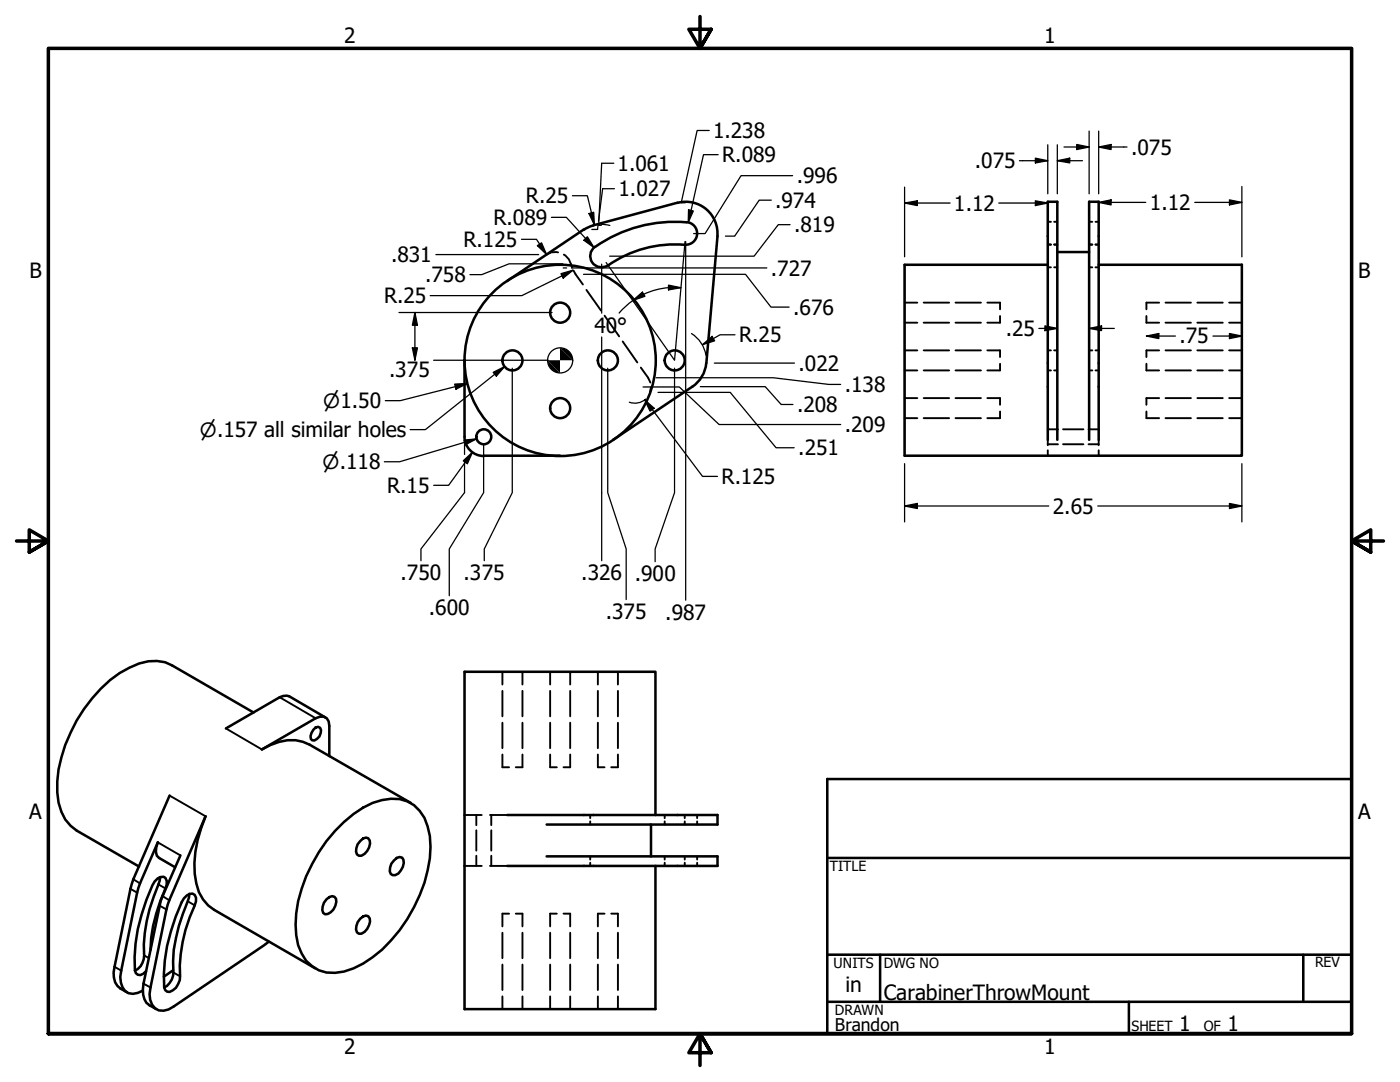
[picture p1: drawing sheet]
<svg xmlns="http://www.w3.org/2000/svg" width="279mm" height="216mm" viewBox="0 0 279 216" stroke-linecap="round" stroke-linejoin="round" font-family="sans-serif">
<!-- layer: Hidden (ANSI) -->
<g fill="none" stroke="#000" stroke-width=".38">
<path d="M111.4 50.4h-1.4l-.9 .4M112.5 50.8a3.5 3.5 0 0 1 1.7 2.6M114.5 54l1.8 2.8M117 57.8l3 4.2M209.1 44.3h.6M209.1 53.3h.6M209.1 48.8h.6M210.4 44.3h.6M210.4 53.3h.6M210.4 48.8h.6M217.4 44.3h.6M217.4 53.3h.6"/>
<path d="M217.4 48.8h.6M218.6 44.3h.7M218.6 53.3h.7M218.6 48.8h.7M120.6 63l3 4.1M124.3 68.1l2.9 4.2M127.9 73.3l1.4 2.1 .5 .9M129.9 77.3l-.2 1M180.5 69.9h2.6M180.5 73.9h2.6M180.5 79.4h2.6M180.5 64.4h2.6"/>
<path d="M180.5 60.4h2.6M184.3 69.9h5.1M184.3 73.9h5.1M184.3 79.4h5.1M184.3 64.4h5.1M184.3 60.4h5.1M190.7 69.9h5.1M190.7 73.9h5.1M190.7 79.4h5.1M190.7 64.4h5.1M190.7 60.4h5.1M197 69.9h2.6v1.3"/>
<path d="M197 60.4h2.6v1.3M197 79.4h2.6v1.4M199.6 72.6v1.3h-2.6M199.6 63.1v1.3h-2.6M209.1 69.9h.6M209.1 73.9h.6M210.4 69.9h.6M210.4 73.9h.6M217.4 69.9h.6M217.4 73.9h.6M218.6 69.9h.7M218.6 73.9h.7"/>
<path d="M228.8 72.6v1.3h2.5M228.8 63.1v1.3h2.5M231.3 69.9h-2.5v1.3M231.3 79.4h-2.5v1.4M231.3 60.4h-2.5v1.3M232.6 69.9h5.1M232.6 73.9h5.1M232.6 79.4h5.1M232.6 64.4h5.1M232.6 60.4h5.1M239 69.9h5M239 73.9h5"/>
<path d="M239 79.4h5M239 64.4h5M239 60.4h5M245.3 69.9h2.5M245.3 73.9h2.5M245.3 79.4h2.5M245.3 64.4h2.5M245.3 60.4h2.5M180.5 83.4h2.6M184.3 83.4h5.1M190.7 83.4h5.1M199.6 82.1v1.3h-2.6"/>
<path d="M209.1 87.8v1M209.1 89.9v1M209.1 85.7h2M209.1 88.6h2M212.2 85.7h4M212.2 88.6h4M217.2 85.7h2.1M217.2 88.6h2.1M219.3 87.8v1M219.3 89.9v1M228.8 82.1v1.3h2.5M232.6 83.4h5.1"/>
<path d="M239 83.4h5M245.3 83.4h2.5M100.3 134v2.6M100.3 137.9v5M104.3 134v2.6M104.3 137.9v5M109.8 134v2.6M109.8 137.9v5M113.8 134v2.6M113.8 137.9v5M119.3 134v2.6M119.3 137.9v5"/>
<path d="M123.3 134v2.6M123.3 137.9v5M100.3 144.2v5.1M100.3 150.6v2.5h1.3M104.3 144.2v5.1M104.3 150.6v2.5h-1.4M109.8 144.2v5.1M109.8 150.6v2.5h1.3M113.8 144.2v5.1M113.8 150.6v2.5h-1.3M119.3 144.2v5.1M119.3 150.6v2.5h1.3"/>
<path d="M123.3 144.2v5.1M123.3 150.6v2.5h-1.3M92.7 162.6h3.4M92.7 172.8h3.4M95.1 162.6v2.1M95.1 165.7v4M95.1 170.8v2M97.8 162.6h3.4M97.8 172.8h3.4M98 162.6v2.1M98 165.7v4M98 170.8v2"/>
<path d="M117.8 162.6v.7M117.8 163.9v.6M117.8 170.9v.6M117.8 172.1v.7M132.7 162.6v.7M132.7 163.9v.6M132.7 170.9v.6M132.7 172.1v.7M136.7 162.6v.7M136.7 163.9v.6M136.7 170.9v.6M136.7 172.1v.7"/>
<path d="M139.1 162.6v.7M139.1 163.9v.6M139.1 170.9v.6M139.1 172.1v.7M100.3 186.1v5.1M100.3 192.5v5M100.3 198.8v2.6M101.6 182.3h-1.3v2.5M102.9 182.3h1.4v2.5M104.3 186.1v5.1M104.3 192.5v5M104.3 198.8v2.6"/>
<path d="M109.8 186.1v5.1M109.8 192.5v5M109.8 198.8v2.6M111.1 182.3h-1.3v2.5M112.5 182.3h1.3v2.5M113.8 186.1v5.1M113.8 192.5v5M113.8 198.8v2.6M119.3 186.1v5.1M119.3 192.5v5M119.3 198.8v2.6M120.6 182.3h-1.3v2.5"/>
<path d="M122 182.3h1.3v2.5M123.3 186.1v5.1M123.3 192.5v5M123.3 198.8v2.6"/>
</g>
<!-- layer: Visible (ANSI) -->
<g fill="none" stroke="#000" stroke-width=".51">
<path d="M116.5 45.8l-15.3 10.3M118.4 45l-1.9 .8M118.8 49.2a2.25 2.25 0 0 0-.6 3.2 2.25 2.25 0 0 0 3.1 .5M118.8 49.3a27.4 27.4 0 0 1 18.9-4.8 2.25 2.25 0 0 1 1.4 2.6 2.25 2.25 0 0 1-2.4 1.7 23.5 23.5 0 0 0-15.3 4.2M135.2 40.4l-16.8 4.6M135.2 40.5a6.3 6.3 0 0 1 8 6.6M143.2 47.1l-2.3 25.4a6.3 6.3 0 0 1-2.7 4.7M209.1 52.8h-28.6v38.1h67.3v-38.1h-28.5M211 50.3h6.4M92.7 71.9v15.2M138.2 77.2l-15.8 10.6M92.7 87.2a3.8 3.8 0 0 0 3.9 3.8"/>
<path d="M96.5 90.9h15.3M209.1 87.8v-47.5h1.9v47.5M217.4 87.8v-47.5h1.9v47.5M33.8 158.8l-7.5 17.6-3.4 16.5a3.8 3.8 0 0 0 2.4 5.1M50.6 142.2l-16.2-9.4a8.5 8.5 0 0 0-8.6 .4 26.6 26.6 0 0 0-11.7 13 22.8 22.8 0 0 0-2.4 13.9 8.1 8.1 0 0 0 3.6 5.6l12.4 7.2M63 145.2l.5-.2 .4 .2a1.91 1.91 0 0 1-1.2 2.6l-.4-.1a1.49 1.49 0 0 1 .2-2.1zM64.9 143.1l-7.2-4.2-.5-.1-.7 .1-.7 .2-10.7 6.3M65.7 150.9v-6.1l-.1-.8a1.65 1.65 0 0 0-2.6-.7l-10.7 6.2a10.4 10.4 0 0 1 8.2-1.5l1.3 .6 20.2 11.6M31.6 175.2l.3 .1M31.9 175v.7a34.4 34.4 0 0 0-3.2 15.6 3.1 3.1 0 0 1-1.8 2.4M34.9 173l-3.2-1.8a2.48 2.48 0 0 1-.2-3.1l-3.9 9.1-3.4 16.5a4.4 4.4 0 0 0 .8 4 2.91 2.91 0 0 0 3.5 0M36 170.7l-3.9 9.1-3.5 16.5a4.8 4.8 0 0 0 .6 3.8l2 1.3"/>
<path d="M37.3 178.7l.5-.3 .6-.1a1.57 1.57 0 0 1 .5 2.4 31.5 31.5 0 0 0-3 14.9 3.1 3.1 0 0 1-2.1 2.3h-.5l-.3-.4-.2-.5a34 34 0 0 1 3.9-17.7zM37.8 178.4l-.1 .7a34.4 34.4 0 0 0-3.2 15.6 3.5 3.5 0 0 1-1.7 2.3M65.2 179.5l.5-.5 .6-.2 .4 .1a1.94 1.94 0 0 1-.2 2.6l-.5 .6-.6 .3h-.5l-.4-.2a2.56 2.56 0 0 1 .7-2.7zM66.9 165.8a22.2 22.2 0 0 1 7.5-5.6 8.8 8.8 0 0 1 8.2 .5 8.9 8.9 0 0 1 3.2 6.1 26.4 26.4 0 0 1-4.5 16.6 24.5 24.5 0 0 1-10.8 9.8 9.1 9.1 0 0 1-6.9 .4 7.4 7.4 0 0 1-4.1-5 21.9 21.9 0 0 1 1.6-13.7 32.5 32.5 0 0 1 5.8-9.1zM71.9 167.8l.6-.5 .5-.2 .5 .2a1.95 1.95 0 0 1-.2 2.5l-.5 .6-.7 .4h-.5l-.4-.3a2.43 2.43 0 0 1 .7-2.7zM78.6 171.7l.6-.5 .6-.2 .5 .1a2.59 2.59 0 0 1-1.4 3.5h-.5l-.4-.2a2.43 2.43 0 0 1 .6-2.7zM101.2 162.6h42v1.9h-34.1M109.1 170.9h34.1v1.9h-42M129.9 164.5v6.4M130.8 162.6v-28.6h-38.1v67.4h38.1v-28.6M30 189.5a29.8 29.8 0 0 1 3-12.2 1.63 1.63 0 0 0-.4-2.4 2.44 2.44 0 0 0-2.2 1.8 34.7 34.7 0 0 0-3.5 16.9l.2 .6 .4 .3 .5 .1 .6-.3 .5-.5M34.5 193.6l-1.8 1.3"/>
<path d="M53.7 187.9l-19 12.9a3 3 0 0 1-3.8 .4 4 4 0 0 1-.9-4.2l3.5-16.5 7.5-17.6a22.3 22.3 0 0 0-1.8 13.4 7.8 7.8 0 0 0 3.5 5.2l20.2 11.7M71.9 183.3l.6-.4 .5-.2 .5 .1a1.95 1.95 0 0 1-.2 2.6l-.5 .5-.7 .4h-.5l-.4-.2a2.56 2.56 0 0 1 .7-2.8z"/>
<circle cx="102.3" cy="71.9" r="2"/>
<circle cx="111.8" cy="62.4" r="2"/>
<circle cx="111.8" cy="71.9" r="19.1"/>
<circle cx="121.3" cy="71.9" r="2"/>
<circle cx="134.7" cy="71.9" r="2"/>
<circle cx="96.6" cy="87.2" r="1.49"/>
<circle cx="111.8" cy="81.4" r="2"/>
</g>
<!-- layer: Visible Narrow (ANSI) -->
<g fill="none" stroke="#000" stroke-width=".38">
<path d="M55.8 139.1l7.2 4.2M33.8 158.8l7.2 4.1M45.1 145.4l7.2 4.1M26 177.4l1.4 .7M26.6 175.5l1.3 .8M31.5 168.1l4.5 2.6M31.6 176.5l1.4 .8M32.4 178.8l1.4 .8M37.5 179.8l1.4 .9M22.9 192.9l1.3 .8M28.6 196.3l1.4 .7M28.8 190.6l.9 .6"/>
<path d="M31.9 180.7l1.3 .8M34.6 194.1l1.3 .7"/>
</g>
<!-- layer: Border (ANSI) -->
<path d="M139.7 3.3v6.4l-2.2-3.9h4.4l-2.2 3.9 2.2-3.9M3.3 107.9h6.4l-3.9-2.2v4.5l3.9-2.3-3.9 2.3M276.1 107.9h-6.4l3.9-2.2v4.5l-3.9-2.3 3.9 2.3M9.7 206.2v-196.5h260v196.5h-260h260M141.9 210.1l-2.2-3.9 2.2 3.9h-4.4l2.2-3.9v6.4" fill="none" stroke="#000" stroke-width=".7"/>
<!-- layer: Title (ANSI) -->
<path d="M165.1 155.4h104.6v50.8h-104.6zM165.1 171.2h104.6M165.1 190.5h104.6M165.1 199.9h104.6M175.6 190.5v9.4M225.3 199.9v6.3M260.1 190.5v9.4" fill="none" stroke="#000" stroke-width=".51"/>
<!-- layer: Dimension (ANSI) -->
<g fill="none" stroke="#000" stroke-width=".25">
<path d="M114.2 39.1h3l1.4 5.8M122.5 32.6h-2.4l-.6 11.8M122.6 37.7h-2.3l-.9 6.4M141.5 26h-2.4l-3.1 14.4h.8M143.3 30.9h-2.9l-3 13.5M153.9 39.9h-2.4l-4.9 7.2h-1.8M158.2 35.1h-10.3l-7.2 11.5h-2.3M180.5 37.3v13.9M203.5 32.1h5.6M206.6 31.6l2.5 .5-2.5 .4zM209.1 28.9v9.8M211 32.1l2.5-.5v.9z"/>
<path d="M211 32.1h5M211 28.9v9.8M212.3 29.3h5.1M214.9 28.8l2.5 .5-2.5 .5zM217.4 26.2v12.5M219.3 29.3l2.4-.5v1zM219.3 29.3h5.6M219.3 26.2v12.5M245.4 39.9l2.4 .5-2.4 .5zM247.8 37.2v14M87 50.8h20.5M104.1 47.8h3l2 3"/>
<path d="M107.3 49l.8-.5 1 2.3zM110 43.4h3l5.6 6M112 54.6l2.4-.7-2 1.6zM112.3 52.6h-10.7l-5.5 2.2h-2.3M112.4 53.5h.7M114 53.5h39M114.4 53.9l-10.3 5.1h-18.2M116.5 54.7h32.3l5.1 6.6h3.6M116.5 47.9l.7-.7 1.4 2.2zM117.5 42.6l1-.2 .1 2.5zM119.4 44.6l-.1 1.2h-1.2M119.5 44.6v.4h.5"/>
<path d="M120 44.8l1.7 .2M120.1 52.7v9.8M126.3 60l-1.5 1.1-1.3 1.4M126.3 59.9l1.9-1.6 .5 .8zM128.5 58.7l-2.2 1.2M133.4 56.9l2.5 .5-2.5 .4zM133.4 57.3l2.5 .1M133.4 57.4l-2.2 .3-2.7 1M136.7 48.2l-2.1 23.7-13.6-19.5M136.8 48.2v71.6M137.4 41.8l1 .3-1 2.3zM157.7 44.8h-2.4l-4.8 6.3h-28.8"/>
<path d="M180.5 40.5l2.6-.4v.9zM180.5 40.5h9.1M199.3 40.5h9.8M206.6 40.1l2.5 .4-2.5 .5zM211 48.7v20M217.4 48.7v20M219.3 40.4l2.4-.5v1zM219.3 40.4h9.4M238.4 40.4h9.4M79.6 62.4h30.6M82.3 69.4h1l-.5 2.5zM82.8 62.4l.5 2.5h-1z"/>
<path d="M82.8 62.4v9.5M86.6 71.9h22.8M90.7 76.6l2.6-.1-2.3 1.2zM93.3 76.5l-13.4 3.4h-3M98.4 74.3l2.3-1.1-1.6 1.9zM100.7 73.2l-15.8 12.5h-3M102.2 73.5v24.8l-5.6 11.2v2.4M120.1 67.2v44.7M121.3 73.5v24.8l3.7 11.2v10.1M128.3 77.2h7.3l7.9 7.5h24.3M128.7 79.8l1.9 1.7-.9 .5zM128.7 79.8l11.5 15.3h3"/>
<path d="M128.9 79.6a3.2 3.2 0 0 1-3.3 .7M130.9 75.4h23.4l11.1 1.3h2.4M131.3 78.3h14.4l9.2 11h3.6M134.6 73.5v24.8l-3.9 11.2v2.6M138 66.6a6.3 6.3 0 0 1 2.9 4.3M139.8 77.2h12.9l3.2 3.5h2.3M140.2 68.8l1.9-1.7 .5 .9zM142.6 72.5h16M146.7 66.8h-3l-3.5 2M207.3 65.5h3.7M208.5 65l2.5 .5-2.5 .5zM217.4 65.5l2.4-.5v1z"/>
<path d="M217.4 65.5h5M228.8 67.1l2.5-.6v1.1zM228.8 67.1h5.8M242.1 67.1h5.7M245.4 66.5l2.4 .6-2.4 .5zM92.5 91.9l1.8-1.7-1 2.3zM92.6 87.8l2.5-.2-2.3 1.2zM92.7 92.1v6.2l-8.7 11.2v2.4M92.7 88.7v2M94.3 90.2l-4.8 6.6h-2.9M95.1 87.6l-15.3 4.5h-3.1M96.5 88.7v9.6l-6.8 11.2v9.4"/>
<path d="M180.5 92.5v11.6M247.8 92.5v11.6M180.5 101l2.6-.5v1zM180.5 101h28.8M219.1 101h28.7M245.4 100.5l2.4 .5-2.4 .5z"/>
<circle cx="111.8" cy="71.9" r="2.51"/>
</g>
<g fill="#000">
<path d="M206.6 31.6l2.5 .5-2.5 .4zM211 32.1l2.5-.5v.9zM214.9 28.8l2.5 .5-2.5 .5zM219.3 29.3l2.4-.5v1zM219.3 40.4l2.4-.5v1zM107.3 49l.8-.5 1 2.3zM112 54.6l2.4-.7-2 1.6zM116.5 47.9l.7-.7 1.4 2.2zM117.5 42.6l1-.2 .1 2.5zM126.3 59.9l1.9-1.6 .5 .8zM133.4 56.9l2.5 .5-2.5 .4zM137.4 41.8l1 .3-1 2.3z"/>
<path d="M180.5 40.5l2.6-.4v.9zM206.6 40.1l2.5 .4-2.5 .5zM245.4 39.9l2.4 .5-2.4 .5zM82.3 69.4h1l-.5 2.5zM82.8 62.4l.5 2.5h-1zM90.7 76.6l2.6-.1-2.3 1.2zM98.4 74.3l2.3-1.1-1.6 1.9zM140.2 68.8l1.9-1.7 .5 .9zM208.5 65l2.5 .5-2.5 .5zM217.4 65.5l2.4-.5v1zM228.8 67.1l2.5-.6v1.1zM245.4 66.5l2.4 .6-2.4 .5z"/>
<path d="M92.6 87.8l2.5-.2-2.3 1.2zM92.5 91.9l1.8-1.7-1 2.3zM128.7 79.8l1.9 1.7-.9 .5zM180.5 101l2.6-.5v1zM245.4 100.5l2.4 .5-2.4 .5z"/>
<path d="M109.3 71.9l2.5 2.5a2.49 2.49 0 0 1-2.5-2.5z" fill-rule="evenodd"/>
<path d="M111.8 69.4l2.5 2.5h-5l2.5 2.5z" fill-rule="evenodd"/>
<path d="M111.8 69.4a2.49 2.49 0 0 1 2.5 2.5z" fill-rule="evenodd"/>
</g>
<g font-size="4.2">
<text x="68.7" y="8.6">2</text>
<text x="208.4" y="8.6">1</text>
<text x="142.3" y="27.6">1.238</text>
<text x="123.3" y="34.1">1.061</text>
<text x="144.1" y="32.4">R.089</text>
<text x="194.6" y="33.6">.075</text>
<text x="225.7" y="30.9">.075</text>
<text x="105" y="40.6">R.25</text>
<text x="123.4" y="39.2">1.027</text>
<text x="154.7" y="41.5">.974</text>
<text x="159" y="36.6">.996</text>
<text x="229.5" y="42">1.12</text>
<text x="98.5" y="44.9">R.089</text>
<text x="158.5" y="46.4">.819</text>
<text x="190.4" y="42.1">1.12</text>
<text x="78" y="52.3">.831</text>
<text x="92.5" y="49.3">R.125</text>
<text x="5.9" y="55.5">B</text>
<text x="84.8" y="56.3">.758</text>
<text x="153.9" y="55">.727</text>
<text x="271.1" y="55.5">B</text>
<text x="76.6" y="60.5">R.25</text>
<text x="158.3" y="62.8">.676</text>
<text x="118.6" y="66.4">40°</text>
<text x="147.5" y="68.3">R.25</text>
<text x="200.7" y="67.1">.25</text>
<text x="235.4" y="68.5">.75</text>
<text x="77.7" y="75.2">.375</text>
<text x="159.4" y="74">.022</text>
<text x="159.1" y="82.2">.208</text>
<text x="168.6" y="78.2">.138</text>
<text x="168.6" y="86.2">.209</text>
<text x="159.3" y="90.9">.251</text>
<text x="77.3" y="98.4">R.15</text>
<text x="144" y="96.6">R.125</text>
<text x="210.1" y="102.5">2.65</text>
<text x="79.9" y="115.8">.750</text>
<text x="92.5" y="115.8">.375</text>
<text x="116" y="115.8">.326</text>
<text x="126.7" y="116">.900</text>
<text x="85.6" y="122.8">.600</text>
<text x="120.9" y="123.6">.375</text>
<text x="132.8" y="123.7">.987</text>
<text x="5.8" y="163.4">A</text>
<text x="271" y="163.4">A</text>
<text x="168.7" y="198">in</text>
<text x="176.4" y="199.5">CarabinerThrowMount</text>
<text x="235.3" y="205.7">1</text>
<text x="245" y="205.7">1</text>
<text x="68.7" y="210.3">2</text>
<text x="208.4" y="210.3">1</text>
</g>
<g font-size="3.9">
<text x="64.5" y="81.4">⌀1.50</text>
<text x="39.9" y="87.2">⌀.157 all similar holes</text>
<text x="64.4" y="93.6">⌀.118</text>
</g>
<text font-size="3.5" x="166.6" y="205.7">Brandon</text>
<g font-size="2.8">
<text x="165.6" y="173.7">TITLE</text>
<text x="166.4" y="193.1">UNITS</text>
<text x="176.4" y="193.2">DWG NO</text>
<text x="262.4" y="193">REV</text>
<text x="166.6" y="202.4">DRAWN</text>
<text x="225.8" y="205.7">SHEET</text>
<text x="240.2" y="205.7">OF</text>
</g>
</svg>
